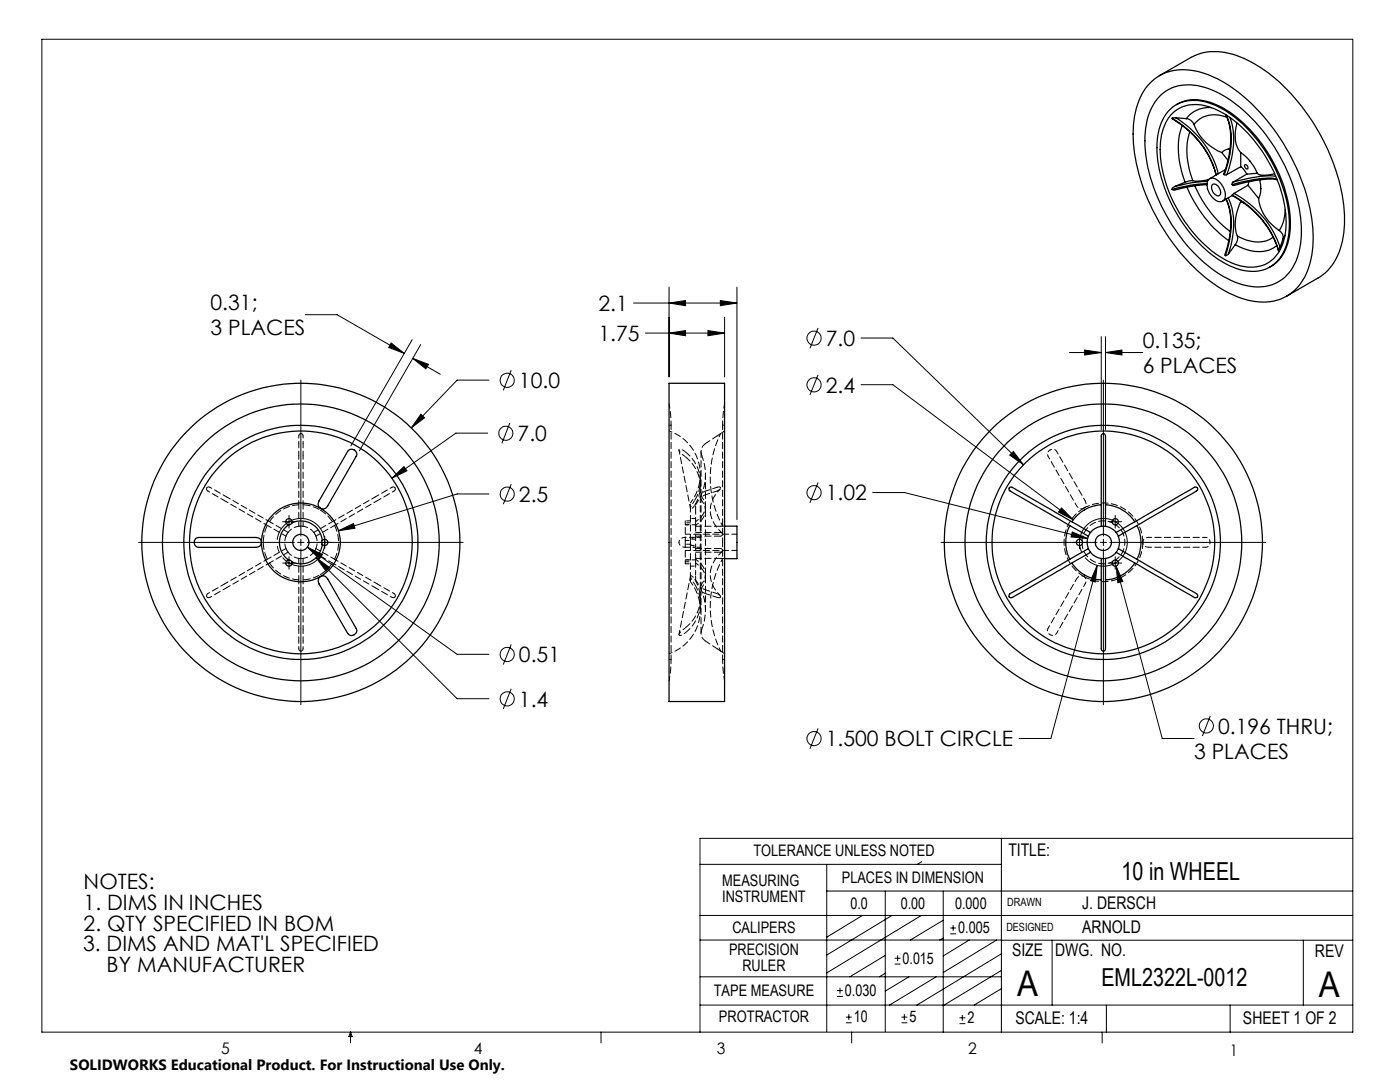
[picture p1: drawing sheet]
<svg xmlns="http://www.w3.org/2000/svg" width="279mm" height="216mm" viewBox="0 0 279 216" stroke-linecap="round" stroke-linejoin="round" font-family="sans-serif">
<g fill="none" stroke="#000" stroke-width=".2">
<path d="M8.4 7.8h261.6v198.2h-261.6zM133.5 57.3v17.9M143.8 60l3.3 .5-3.3 .5zM147.1 57.3v46.4M60 75.8v31.2M60.9 62.8h6.4l13.4 7.7M78.1 68.4l2.6 2.1-3.1-1.2zM82.3 67.8l-12.3 21.2M82.4 71.5l3.1 1.2-.5 .9zM82.4 71.5l5.5 3.2M84 68.8l-12.3 21.2M97.6 75.8h-6.4l-9.1 9.6"/>
<path d="M102 73.9l-1.6 4M126.4 60.5h20.7M128.8 66.5h15.8M133.5 66.5l3.3-.5v1zM133.5 60.5l3.3-.5v1zM141.3 66l3.3 .5-3.3 .5zM144.6 63.3v11.9M163.3 65.4l-1.7 4.1M163.3 74.8l-1.7 4M171.8 67.5h6.4l26.1 25.2M171.8 76.8h6.4l36 26.9M213.4 70.3h6.4"/>
<path d="M216.5 69.8l3.3 .5-3.3 .5zM219.8 67.2v18.5M220.2 75.8v31.2M220.6 70.3l3.3-.5v1zM220.6 67.2v18.5M220.6 70.3h7.4M78.2 95.4l2.4-2.3 .6 .8zM84 82.7l.7 .7-2.6 2zM97.3 86.4h-6.3l-12.8 9M97.6 98.6h-6.4l-23.6 7.3M101.7 84.4l-1.5 4.1M102 96.6l-1.6 4"/>
<path d="M163.3 96.3l-1.7 4M174.2 98.3h6.3l36.6 9.2M201.5 90.8l.7-.7 2.1 2.6zM27.7 108.2h31.1M56.4 112.4h2.5M56.4 104.1h2.5M57.7 102.8v2.6M57.7 111.1v2.5M59.4 108.2h1.3M60 107.6v1.3M60 109.5v31.1M61.3 108.2h31.1"/>
<path d="M61.3 109.2l3 1.5-.6 .8zM61.3 109.2l29.9 21.4h6.4M63.1 111.3l2.7 1.9-.7 .7zM63.1 111.3l28.1 28.1h6.4M64.8 107v2.5M67.6 105.9l3-1.4 .2 .9zM187.8 108.2h31.1M211.8 101.4l2.4 2.3-3-1.5zM214 106.2l3.1 1.3-3.4-.4zM215.4 107v2.5M219 112.8l-.4 3.3-1-.2zM219 112.8l-9.3 34.6h-6.3"/>
<path d="M219.6 108.2h1.2M220.2 107.6v1.3M220.2 109.5v31.1M221.3 112.4h2.5M221.3 104.1h2.5M221.5 108.2h31.1M222.6 102.8v2.6M222.6 111.1v2.5M222.7 113l1.4 3-1 .3zM222.7 113l9.3 34.4h6.3M102 137.4l-1.6 4.1M102 128.6l-1.6 4"/>
<path d="M163.3 145.3l-1.7 4.1M241.5 142.8l-1.5 4.1M139.7 172.5h60.1M165 177.8h105M165 172.5v33.3M176.7 177.8v28M183.9 171.9l-.8 .6M188.2 177.8v28.2M199.8 167.3v38.7M270 167.3h-130.3v38.7M139.7 182.7h130.3M139.7 187.6h60.2"/>
<path d="M139.7 194.9h60.1M167 198.8h1.2M167 197.7h1.2M167.6 197.1v1.2M172.1 182.7l-7.1 4.3M176.7 194.2l-1.2 .7M176.7 190.6l-7.1 4.3M178 182.7l-13 7.9M178.5 192.4h1.2M178.5 191.2h1.2M179.1 190.6v1.2M181.4 194.9l-4.7 2.9"/>
<path d="M183.9 182.7l-18.9 11.4M186.8 194.9l-9.3 5.7M188.2 183.6l-6.5 4M188.2 187.2l-.7 .4M189.7 186.3h1.1M189.7 185.2h1.1M190.2 184.6v1.1M193.4 187.6l-5.2 3.1M198.9 187.6l-10.7 6.5M199.8 187.6h70.2M199.8 197.3l-5.4 3.3M199.8 193.6l-11.6 7.1"/>
<path d="M199.8 190.3l-16.8 10.3M210 187.6v13M260.1 187.6v13M70 206v2.1M70 206l.3 .8h-.7zM119.9 206v2.1M139.7 200.6h130.3M168.8 204.1h1.2M168.8 203h1.2M169.4 202.4v1.1M170 206v2.1M179.9 204.1h1.2"/>
<path d="M179.9 203h1.2M180.5 202.4v1.1M191.5 204.3h1.2M191.5 203.1h1.2M192.1 202.5v1.2M220 206v2.1M220.8 200.6v5.4M245.5 200.6v5.4"/>
<circle cx="101.2" cy="75.9" r="1.4"/>
<circle cx="162.4" cy="76.8" r="1.42"/>
<circle cx="162.4" cy="67.5" r="1.42"/>
<circle cx="101" cy="86.4" r="1.41"/>
<circle cx="101.2" cy="98.6" r="1.41"/>
<circle cx="162.5" cy="98.3" r="1.41"/>
<circle cx="101.2" cy="130.6" r="1.41"/>
<circle cx="101.2" cy="139.5" r="1.4"/>
<circle cx="162.4" cy="147.4" r="1.42"/>
<circle cx="240.8" cy="144.8" r="1.42"/>
</g>
<path d="M64.6 106.8a4.8 4.8 0 0 0-7.9-1.9 4.8 4.8 0 0 0 2.1 7.9 4.8 4.8 0 0 0 5.9-5.7l-.1-.3M224.8 106.8a4.8 4.8 0 0 0-8-1.9 4.8 4.8 0 0 0 2.1 7.9 4.8 4.8 0 0 0 5.9-5.7v-.3" fill="none" stroke="#000" stroke-width=".2" stroke-dasharray="15.2 1.3 1.3 1.3" stroke-dashoffset="2.2" stroke-linecap="butt"/>
<g fill="#000">
<path d="M219 112.8l-.4 3.3-1-.2z"/>
<path d="M220.6 70.3l3.3-.5v1zM216.5 69.8l3.3 .5-3.3 .5zM201.5 90.8l2.8 1.9-2.1-2.6zM211.8 101.4l-.6 .8 3 1.5zM214 106.2l-.3 .9 3.4 .4zM222.7 113l.4 3.3 1-.3zM133.5 66.5l3.3-.5v1zM141.3 66l3.3 .5-3.3 .5zM133.5 60.5l3.3-.5v1zM143.8 60l3.3 .5-3.3 .5zM84 82.7l-1.9 2.7 2.6-2zM78.2 95.4l3-1.5-.6-.8zM82.4 71.5l3.1 1.2-.5 .9zM78.1 68.4l2.6 2.1-3.1-1.2zM67.6 105.9l3.2-.5-.2-.9zM63.1 111.3l2 2.6 .7-.7zM61.3 109.2l2.4 2.3 .6-.8z"/>
</g>
<g fill="none" stroke="#000" stroke-width=".25">
<path d="M229.5 16.6a9.6 9.6 0 0 1 9.5-2.3 26.4 26.4 0 0 1 13.2 8.9 39.6 39.6 0 0 1 9.9 24.2 14.6 14.6 0 0 1-3.4 10.2 9.8 9.8 0 0 1-10.3 2.1 27.7 27.7 0 0 1-12.4-8.7 39.6 39.6 0 0 1-9.9-24.3 14.6 14.6 0 0 1 3.4-10.1zM231.4 15.1l6.3-3.6a11.8 11.8 0 0 1 10.7 .2 35.2 35.2 0 0 1 15.1 15.2 34.2 34.2 0 0 1 4.7 19.6 11.6 11.6 0 0 1-5.1 9l-6.3 3.6M231.8 18.8a9 9 0 0 1 9.4-1.1 27.7 27.7 0 0 1 12.6 10.8 32.9 32.9 0 0 1 5.9 18.5 12 12 0 0 1-3.3 8.4 8.8 8.8 0 0 1-8.6 1.4 25.3 25.3 0 0 1-12.1-9.4 33.2 33.2 0 0 1-7.2-20.2 11.8 11.8 0 0 1 3.3-8.4zM233.4 22a7.5 7.5 0 0 1 8.5-1.2 24.2 24.2 0 0 1 11.4 10.6 25.1 25.1 0 0 1 3.8 15.9 7.5 7.5 0 0 1-5.4 6.7 11.7 11.7 0 0 1-9.1-2.6 29.4 29.4 0 0 1-11.7-21.9 10.7 10.7 0 0 1 2.5-7.5zM233.6 23a7 7 0 0 1 8.2-1.5 22.2 22.2 0 0 1 10.6 9.4 25.3 25.3 0 0 1 4.2 15 8.2 8.2 0 0 1-3.7 6.7 8.7 8.7 0 0 1-8.5-.8 27.3 27.3 0 0 1-11.5-14.4 18.7 18.7 0 0 1-.7-11.8l.7-1.6zM233.9 23.6l.1 .1M233.9 37.8l.6 .1M233.9 23.6a18.6 18.6 0 0 1 8.8 11.3M234 23.7a18.2 18.2 0 0 1 8.7 11.2M234.4 37.2l-.4 .3-.1 .3M234.7 23.5l-.8 .1M234.7 23.5a18.5 18.5 0 0 1 8.4 11.2"/>
<path d="M234.7 23.5l2 .2M234.8 20.9a8.4 8.4 0 0 1 8 0 26.2 26.2 0 0 1 12 12.9 21.7 21.7 0 0 1 2.2 14.8 7.4 7.4 0 0 1-3.6 4.7M236 25a15.7 15.7 0 0 0 .5 11.4M236.5 36.4l-2.1 .8M236.7 23.7a1.84 1.84 0 0 1 1.6 1.1M236.9 37.4a25 25 0 0 0 8.4 10.6M237.5 26.3a14.6 14.6 0 0 0 .6 9.8M238.1 36.1l-1.6 .3M238.3 24.8a9.6 9.6 0 0 0 5.5 5.6M238.5 37.1a22.6 22.6 0 0 0 7 9.1M240.9 36.9l-2.5 .2-3.9 .8M240.9 36.7l-3.4 .3-3.6 .8"/>
<path d="M241 36.2h-.6a25.2 25.2 0 0 0-6 1M241.2 35.9a1.48 1.48 0 0 1 2.2 .4 3.1 3.1 0 0 1 .8 3.7 1.64 1.64 0 0 1-2.3-.7 3.1 3.1 0 0 1-.7-3.4zM241.2 35.8l-1.3 .3h-1.8M241.8 21.5a5.6 5.6 0 0 0-5.1 2.2M242 36.8a1.57 1.57 0 0 1 1.5 2.1 .84 .84 0 0 1-1.3-.4 1.35 1.35 0 0 1-.2-1.7zM243.8 30.4l1.3 1.6M244.3 34.9h.5M244.5 33.9l-3.1 1.8M244.7 22.9a13.2 13.2 0 0 1 .4 9.5l-.8 2.4a19.7 19.7 0 0 0 1-9.9zM244.7 39.8a14.1 14.1 0 0 1 0 10.4l-.2 .8M244.7 39.7a13.6 13.6 0 0 1 .3 9.7l-.5 1.6M244.9 23.4a5.5 5.5 0 0 0-6.6 1.4"/>
<path d="M245.1 39.5a13.5 13.5 0 0 1 .6 9.4l-.5 1.7M245.4 23.4a15.8 15.8 0 0 1-.3 10.6l-.3 .9M245.5 29.7h-.2a2.05 2.05 0 0 0-1.5 .7M245.9 39a18.6 18.6 0 0 1 9.3 11.1M245.9 38.9a18.7 18.7 0 0 1 9.3 11.2M245.9 38.9v.1M245.9 39l-1.9 1.1M246 36.4l-.1 .4M246.3 38.6l-.4 .3M246.3 38.6a19.3 19.3 0 0 1 9.2 10.8M246.9 24.6a6.2 6.2 0 0 0 .7 5.8M247.6 30.4a9.5 9.5 0 0 1 3.3 4.2"/>
<path d="M247.6 33.3l.5 .4 .7 1M247.6 30.4v2.9M247.6 33.3l-2.8 1.6M248.4 32.9a.45 .45 0 0 1 .6 .2 .45 .45 0 0 1-.2 .6l-.3-.2zM248.8 34.7l-2.8 1.7M249.1 37l2.1 2.6M249.1 37l-2.8 1.6M249.2 36.3l-.1 .7M250.9 34.6a2.17 2.17 0 0 0 2.1 .3l1.4-.2M250.9 34.6l-2.1 .1M251.2 39.6a8.7 8.7 0 0 0 4.1 6.4M251.4 35.9l.2 1.7-.1 1.3-.3 .7"/>
<path d="M254.6 35.2l-1.2-.1-2.2 .1-5.2 1.2M254.8 35.7a16.8 16.8 0 0 0-7.4 .7l-1.5 .4M254.9 35.9a22.8 22.8 0 0 0-8.7 1.1l-.3-.2M245.2 50.6l-.7 .4M246.5 48.8l-1.3 1.8M246.5 48.8a7.7 7.7 0 0 0 7.7 .7l.6-.5M246.9 47.1l.1 .1a2.27 2.27 0 0 1-.5 1.6M246.9 47.1a6.7 6.7 0 0 0 7.1 .3l.1-.1M247.6 40.3a9 9 0 0 0-.7 6.8M247.6 40.3l.6 .2M247.6 40v.3M255.3 46a1.61 1.61 0 0 1 .7 1.7"/>
<path d="M255.5 49.4l-.3 .7M256 47.7l-.5 1.7M256.5 47l-.5 .7M256.5 41.9a8.1 8.1 0 0 1-1.2 4.1M133.5 76.5h11.1v63.5h-11.1zM69.5 89.9a.99 .99 0 0 1 1.3-.1 .99 .99 0 0 1 .3 1.3l-5.7 9.8a1.01 1.01 0 0 1-1.4 .5 1.01 1.01 0 0 1-.3-1.5zM39 107.5l.7-.3h11.3a1 1 0 0 1 1.2 1 1 1 0 0 1-1.2 1h-11.3a1.03 1.03 0 0 1-.9-.6 1.03 1.03 0 0 1 .2-1.1zM52.2 108.2a7.9 7.9 0 0 0 11.8 6.8M57.6 111.7l.3 .1 .3 .3M57.6 104.7a4.3 4.3 0 0 0 0 7M57.6 111.7a.63 .63 0 0 0-.5 .8 .63 .63 0 0 0 .7 .4 .63 .63 0 0 0 .4-.8M58.2 104.4l-.3 .3h-.3"/>
<path d="M58.2 104.4a4.3 4.3 0 0 1 6.1 3.4M58.2 104.4a.62 .62 0 0 0-.4-.9 .62 .62 0 0 0-.7 .5 .62 .62 0 0 0 .5 .7M63.9 115.1l.1-.1a1 1 0 0 1 1.4 .5l5.7 9.9a.99 .99 0 0 1-.4 1.3 .99 .99 0 0 1-1.3-.3l-5.7-9.9a1.11 1.11 0 0 1 .2-1.4zM64 101.4a7.8 7.8 0 0 1 0 13.6M64 101.4a7.9 7.9 0 0 0-11.8 6.8M64.3 107.8l-.1 .4 .1 .4M64.3 108.6a4.3 4.3 0 0 1-6.1 3.5M64.3 107.8a.62 .62 0 0 1 .9 0 .62 .62 0 0 1 0 .9 .62 .62 0 0 1-.9-.1M144.6 105h2.5v6.5h-2.5M213.5 104.8a7.5 7.5 0 0 0 0 6.8M213.9 112.4a7.5 7.5 0 0 0 5.9 3.3M217.2 109.5l-15.6 9a.44 .44 0 0 0-.2 .6 .44 .44 0 0 0 .6 .1l15.6-9"/>
<path d="M217.6 106.3l-15.6-9.1a.43 .43 0 0 0-.6 .2 .43 .43 0 0 0 .2 .6l15.6 9M219.8 111.4v18.1a.41 .41 0 0 0 .3 .4 .41 .41 0 0 0 .5-.2v-18.3M219.8 105v-18l.1-.3a.41 .41 0 0 1 .7 0v18.3M219.8 100.7a7.6 7.6 0 0 0-5.9 3.4M220.6 100.7a7.8 7.8 0 0 1 5.9 3.4M222.7 106.3l15.9-9.1a.4 .4 0 0 1 .4 .3 .4 .4 0 0 1-.2 .5l-15.6 9M223.2 109.5l15.8 9.1a.44 .44 0 0 1-.1 .6 .44 .44 0 0 1-.5 0l-15.7-9M226.5 112.4a7.6 7.6 0 0 1-5.9 3.3M226.9 104.8a7.5 7.5 0 0 1 0 6.8"/>
<circle cx="60" cy="108.2" r="23.4"/>
<circle cx="60" cy="108.2" r="31.8"/>
<circle cx="60" cy="108.2" r="1.62"/>
<circle cx="60" cy="108.2" r="22.2"/>
<circle cx="60.1" cy="108.2" r="27.6"/>
<circle cx="215.4" cy="108.2" r=".63"/>
<circle cx="220.2" cy="108.2" r="23.4"/>
<circle cx="220.2" cy="108.2" r="1.61"/>
<circle cx="220.2" cy="108.2" r="3.2"/>
<circle cx="220.2" cy="108.2" r="27.6"/>
<circle cx="220.2" cy="108.2" r="22.2"/>
<circle cx="220.2" cy="108.2" r="31.8"/>
<circle cx="222.6" cy="112.4" r=".61"/>
<circle cx="222.6" cy="104.1" r=".61"/>
</g>
<g fill="none" stroke="#000" stroke-width=".2" stroke-dasharray="1.3 .6" stroke-dashoffset=".7">
<path d="M136.7 90.1l-.9-.5-.3 .2M139.8 96v-1.3M209.2 91l5.7 9.9M209.6 89.8a.92 .92 0 0 0-.4 1.2M210.9 90.1l5.7 9.8M210.9 90.1a.9 .9 0 0 0-1.3-.3M137.8 108.2v.3a.88 .88 0 0 0 .8 .7M138.6 107.2l-.6 .3-.2 .7M240.6 107.2h-11.4M240.6 109.2h-11.4M240.6 109.2a.9 .9 0 0 0 .9-1M241.5 108.2a.92 .92 0 0 0-.9-1"/>
<path d="M135.5 126.6v.1a1.06 1.06 0 0 0 1.1-.3M139.8 121.7v-1.3M209.2 125.4l5.7-9.9M209.2 125.4a.9 .9 0 0 0 .4 1.2M209.6 126.6a.92 .92 0 0 0 1.3-.2M210.9 126.4l5.7-9.9"/>
</g>
<g fill="none" stroke="#000" stroke-width=".2" stroke-dasharray="1.3 .6" stroke-dashoffset=".8">
<path d="M42.8 98.7l-1.3-.7M43.2 98l-1.3-.8M59.6 88.5v-1.5M60.5 88.5v-1.5M76.9 98l1.3-.8M77.3 98.7l1.4-.7M135.5 89.8l.4 .6 .7 .6M140 99.9v-.1a.81 .81 0 0 1 .8-1.1M140 99.2v-.1a.81 .81 0 0 1 .8-1.1M42.8 117.7l-1.3 .8M43.2 118.4l-1.3 .8M76.9 118.4l1.3 .8"/>
<path d="M77.3 117.7l1.4 .8M135.5 108.2a1.04 1.04 0 0 1 1.1-1M136.7 109.2a1.06 1.06 0 0 1-1.2-1M140 116.5v.1a.81 .81 0 0 0 .8 1.1M140 117.3a.81 .81 0 0 0 .8 1.1M141.8 115.4v-1.6M141.8 101v1.6M214.9 100.9a1.01 1.01 0 0 0 1.4 .5M216.3 115a1 1 0 0 0-1.4 .5M216.3 101.4a1 1 0 0 0 .3-1.5M216.6 116.5a1.01 1.01 0 0 0-.3-1.5M228.1 108.2a1 1 0 0 0 1.1 1"/>
<path d="M229.2 107.2a1.01 1.01 0 0 0-1.1 1M59.6 127.9v1.6M60.5 127.9v1.6M136.7 125.4l-.9 .7-.3 .5"/>
</g>
<g fill="none" stroke="#000" stroke-width=".2" stroke-dasharray="1.3 .6">
<path d="M133.9 84.8h-.4M144.6 84.8h-.4M53.8 112.3a7.5 7.5 0 0 0 5.8 3.4M57.1 107l.2-.4M57.3 109.8l-.2-.4M57.3 106.6l.2-.4M57.5 110.2l-.2-.4M59.6 100.7a7.5 7.5 0 0 0-5.8 3.4M59.6 105h.5M60.1 111.4h-.5M60.1 105h.4M60.5 111.4h-.4"/>
<path d="M62.6 106.2l.3 .4M62.9 109.8l-.3 .4M62.9 106.6l.1 .4M63 109.4l-.1 .4M66.8 111.6a7.5 7.5 0 0 0 0-6.8M140.8 114.6v-12.8M143.7 111.4h.5M144.2 105h-.5M144.2 111.4h.4M144.6 105h-.4M216.3 115a7.9 7.9 0 0 1 0-13.6M216.3 101.4a7.9 7.9 0 0 1 11.8 6.8"/>
<path d="M228.1 108.2a7.9 7.9 0 0 1-11.8 6.8M133.5 131.6h.4M144.2 131.6h.4"/>
</g>
<g fill="none" stroke="#000" stroke-width=".2" stroke-dasharray="1.3 .6" stroke-dashoffset=".3">
<path d="M41.3 97.4l-.1 .2 .3 .4M41.9 97.2h-.4l-.2 .2M60.1 86.5l-.3 .1-.2 .4M60.5 87l-.1-.4-.3-.1M78.7 98l.2-.3v-.3M78.9 97.4l-.3-.2h-.4M140 90.8a1.91 1.91 0 0 1 .8-2.3M140.8 98.7l2.3-.7M140.8 98l2.3-.8M41.3 119.1l.2 .1h.4M41.5 118.5l-.3 .2 .1 .4M57.1 107a3.2 3.2 0 0 0 0 2.4"/>
<path d="M57.5 110.2a3.2 3.2 0 0 0 2.1 1.2M59.6 105a3.2 3.2 0 0 0-2.1 1.2M60.5 111.4a3.2 3.2 0 0 0 2.1-1.2M62.6 106.2a3.2 3.2 0 0 0-2.1-1.2M63 109.4a3.2 3.2 0 0 0 0-2.4M78.2 119.2l.4 .1 .3-.2M78.9 119.1v-.3l-.2-.3M140.8 117.7l2.3 .8M140.8 118.4l2.3 .8M140.8 101.1v-6.4M141.8 113.9a6.6 6.6 0 0 1 2.3-3.8M143.7 109.4l.4 .1 .1 .3"/>
<path d="M143.7 106.2l.4 .1 .1 .3M144.1 106.4a6.8 6.8 0 0 1-2.3-3.8M144.2 106.6l-.2 .3-.3 .1M144.2 109.8l-.1 .2-.4 .2M215.9 107.8a4.3 4.3 0 0 1 6.1-3.5M222 112.1a4.3 4.3 0 0 1-6.1-3.5M222.7 104.7a4.3 4.3 0 0 1 0 7M59.6 129.5l.2 .3 .3 .1M60.1 129.9l.2-.1 .2-.3M140 125.6a1.91 1.91 0 0 0 .8 2.3M140.8 121.7v-6.4"/>
</g>
<g fill="none" stroke="#000" stroke-width=".2" stroke-dasharray="1.3 .6" stroke-dashoffset=".4">
<path d="M44.8 99.9l-2-1.2M45.2 99.2l-2-1.2M59.6 90.8v-2.3M60.5 90.8v-2.3M74.9 99.2l2-1.2M75.3 99.9l2-1.2M133.9 84.8l-.4-4.2M135.5 89.8l2.3 11.6M139.8 94.7a9.2 9.2 0 0 1-2 5.7M143.1 87l.7-.5M143.8 97.4l-.1-.2h-.6M144.6 80.6l-.4 4.2"/>
<path d="M44.8 116.5l-2 1.2M45.2 117.3l-2 1.1M53.4 104.8l3.7 2.2M53.4 111.6l3.7-2.2M53.8 112.3l3.7-2.1M53.8 104.1l3.7 2.1M59.6 115.7v-4.3M59.6 100.7v4.3M60.5 115.7v-4.3M60.5 100.7v4.3M66.3 112.3l-3.7-2.1M66.3 104.1l-3.7 2.1"/>
<path d="M66.8 104.8l-3.8 2.2M66.8 111.6l-3.8-2.2M74.9 117.3l2 1.1M75.3 116.5l2 1.2M133.9 108.2v-23.4M136.8 107.8v.8M137.8 116.1a9.2 9.2 0 0 1 2 5.6M137.8 115l-2.3 11.6M138.8 114.7v-2.4M138.8 104.1v-2.4M138.8 112.3v-.7M138.8 104.1v.7"/>
<path d="M143.1 119.2l.5 .1 .2-.2M144.2 108.2v-23.4M59.6 125.6v2.3M60.5 125.6v2.3M133.5 135.8l.4-4.2M133.9 131.6v-23.4M143.8 129.9l-.7-.4M144.2 131.6v-23.4M144.2 131.6l.4 4.2"/>
</g>
<g fill="none" stroke="#000" stroke-width=".2" stroke-dasharray="1.3 .6" stroke-dashoffset=".5">
<path d="M139.8 97v-1M139.9 99.5v17.4M143.1 98l.5-.3 .2-.3M144.6 86l-.8 .5M53.4 104.8l-8.6-4.9M53.4 111.6l-8.6 4.9M53.8 112.3l-8.6 5M53.8 104.1l-8.6-4.9M59.6 115.7v9.9M59.6 100.7v-9.9M60.5 115.7v9.9M60.5 100.7v-9.9"/>
<path d="M66.3 112.3l8.6 5M66.3 104.1l8.6-4.9M66.8 104.8l8.5-4.9M66.8 111.6l8.5 4.9M136.8 107.8h1M136.8 112.1h1M136.8 104.7h1M136.8 112.5h1M137.8 116.1v-1.1M137.8 115v-13.6M137.8 101.4v-1M137.8 108.6h-1"/>
<path d="M137.8 104.3h-1M137.8 111.7h-1M137.8 108.8h1M137.8 103.9h-1M137.8 113h1M138.8 115.7v-1M138.8 101.7v-1M138.8 107.6h-1M138.8 103.5h-1M143.7 118.8a6.4 6.4 0 0 1-1.9-3.5M143.8 119.1l-.1-.3-.6-.3M139.8 120.4v-1"/>
<path d="M143.8 129.9l.8 .5"/>
</g>
<path d="M140.8 88.5l2.3-1.5M136.8 109.8h10.3M138.8 115.7a10.2 10.2 0 0 1 1.2 9.9M138.8 100.7a10.2 10.2 0 0 0 1.2-9.9M147.1 106.6h-10.3M140.8 127.9l2.3 1.6" fill="none" stroke="#000" stroke-width=".2" stroke-dasharray="1.3 .6" stroke-dashoffset=".2"/>
<g fill="none" stroke="#000" stroke-width=".2" stroke-dasharray="1.3 .6" stroke-dashoffset=".6">
<path d="M139.8 94.7a9.2 9.2 0 0 0-6.3-8.7M143.8 86.5a19.9 19.9 0 0 0 .4 18.5M136.8 112.5v-3.9M136.8 107.8v-3.9M136.8 104.7h2M137.8 115l.2-.1 .6 .6M138.6 100.9l-.6 .6-.2-.1M138.8 111.6a3.2 3.2 0 0 1 1.3 4.9h-.1M138.8 104.8a3.2 3.2 0 0 0 1.3-4.9h-.1M138.8 112.3a3.2 3.2 0 0 1 1.3 5h-.1M138.8 104.1a3.2 3.2 0 0 0 1.3-4.9h-.1M138.8 111.7h-2"/>
<path d="M139.8 109.2h-1.2M139.8 107.2h-1.2M141.8 101.1a6.3 6.3 0 0 1 1.9-3.5M133.5 130.4a9.2 9.2 0 0 0 6.3-8.7M143.8 129.9a19.9 19.9 0 0 1 .4-18.5"/>
</g>
<path d="M137.8 101.4l.8-1.5M138.6 116.5l-.8-1.5" fill="none" stroke="#000" stroke-width=".2" stroke-dasharray="1.3 .6" stroke-dashoffset=".9"/>
<path d="M136.7 91a7.2 7.2 0 0 1 1.9 9.9M136.7 90.1a7.2 7.2 0 0 1 1.9 9.8M139.8 119.4v-22.4M136.7 126.4a7.2 7.2 0 0 0 1.9-9.9M136.7 125.4a7.2 7.2 0 0 0 1.9-9.9" fill="none" stroke="#000" stroke-width=".2" stroke-dasharray="1.3 .6" stroke-dashoffset="-.1"/>
<path d="M139.9 90.1v8.7M138.8 111.6v-6.8M139.9 117.6v8.7M143.7 109.4h-4.9M143.7 107h-4.9M143.7 105h-4.9M143.7 111.4h-4.9M143.7 106.2h-4.9M143.7 110.2h-4.9" fill="none" stroke="#000" stroke-width=".2" stroke-dasharray="1.3 .6" stroke-dashoffset=".1"/>
<path d="M136.7 107.2h1.9M138.6 109.2h-2" fill="none" stroke="#000" stroke-width=".2" stroke-dasharray="1.3 .6" stroke-dashoffset="1"/>
<path d="M52.6 108.2a7.5 7.5 0 0 0 .8 3.4M53.4 104.8a7.5 7.5 0 0 0-.8 3.4M60.5 115.7a7.5 7.5 0 0 0 3.3-1M63.8 114.7a7.5 7.5 0 0 0 2.5-2.4M63.8 101.7a7.5 7.5 0 0 0-3.3-1M66.3 104.1a7.5 7.5 0 0 0-2.5-2.4" fill="none" stroke="#000" stroke-width=".2" stroke-dasharray="1.3 .6" stroke-dashoffset="-.2"/>
<g font-size="7.1">
<text x="203" y="198.7">A</text>
<text x="263.2" y="198.9">A</text>
</g>
<g font-size="4.9">
<text x="223.8" y="175.7">10 in WHEEL</text>
<text x="219.8" y="196.7">EML2322L-0012</text>
</g>
<g font-size="4.2">
<text x="42" y="61.8">0.31;</text>
<text x="119.4" y="62.1">2.1</text>
<text x="42" y="66.9">3 PLACES</text>
<text x="119.4" y="68.1">1.75</text>
<text x="164.8" y="69">7.0</text>
<text x="228" y="69.4">0.135;</text>
<text x="103.6" y="77.4">10.0</text>
<text x="228" y="74.4">6 PLACES</text>
<text x="164.8" y="78.3">2.4</text>
<text x="103.3" y="88">7.0</text>
<text x="103.6" y="100.1">2.5</text>
<text x="164.8" y="99.8">1.02</text>
<text x="103.6" y="132.1">0.51</text>
<text x="103.6" y="141">1.4</text>
<text x="164.8" y="148.9">1.500 BOLT CIRCLE</text>
<text x="243.1" y="146.4">0.196 THRU;</text>
<text x="238.3" y="151.5">3 PLACES</text>
<text x="16.7" y="177.4">NOTES:</text>
<text x="16.7" y="181.5">1. DIMS IN INCHES</text>
<text x="16.7" y="185.7">2. QTY SPECIFIED IN BOM</text>
<text x="16.6" y="189.8">3. DIMS AND MAT'L SPECIFIED</text>
<text x="21.3" y="193.9">BY MANUFACTURER</text>
</g>
<g font-size="3.5">
<text x="201.2" y="170.7">TITLE:</text>
<text x="216" y="181.4">J. DERSCH</text>
<text x="202" y="190.8">SIZE</text>
<text x="210.6" y="190.8">DWG. NO.</text>
<text x="216" y="186.2">ARNOLD</text>
<text x="262.4" y="190.9">REV</text>
<text x="202.7" y="204.4">SCALE: 1:4</text>
<text x="248.1" y="204.4">SHEET 1 OF 2</text>
</g>
<g font-size="3.2">
<text x="150.4" y="170.8">TOLERANCE UNLESS NOTED</text>
<text x="144.1" y="176.7">MEASURING</text>
<text x="144.1" y="179.9">INSTRUMENT</text>
<text x="168" y="176.2">PLACES IN DIMENSION</text>
<text x="169.7" y="181.4">0.0</text>
<text x="179.8" y="181.4">0.00</text>
<text x="190.6" y="181.4">0.000</text>
<text x="145.5" y="190.6">PRECISION</text>
<text x="146.2" y="186.2">CALIPERS</text>
<text x="191.2" y="186.2">0.005</text>
<text x="148.2" y="193.8">RULER</text>
<text x="180.1" y="192.3">0.015</text>
<text x="142.4" y="198.7">TAPE MEASURE</text>
<text x="168.6" y="198.7">0.030</text>
<text x="143.5" y="204">PROTRACTOR</text>
<text x="170.4" y="204">10</text>
<text x="181.5" y="204">5</text>
<text x="193.1" y="204.2">2</text>
<text x="44.2" y="210.4">5</text>
<text x="94.6" y="210.3">4</text>
<text x="143.1" y="210.4">3</text>
<text x="193.2" y="210.3">2</text>
<text x="245.4" y="210.6">1</text>
</g>
<text font-size="3" x="14" y="213.5">SOLIDWORKS Educational Product. For Instructional Use Only.</text>
<g font-size="2.3">
<text x="200.8" y="185.7">DESIGNED</text>
<text x="201" y="180.9">DRAWN</text>
</g>
</svg>
